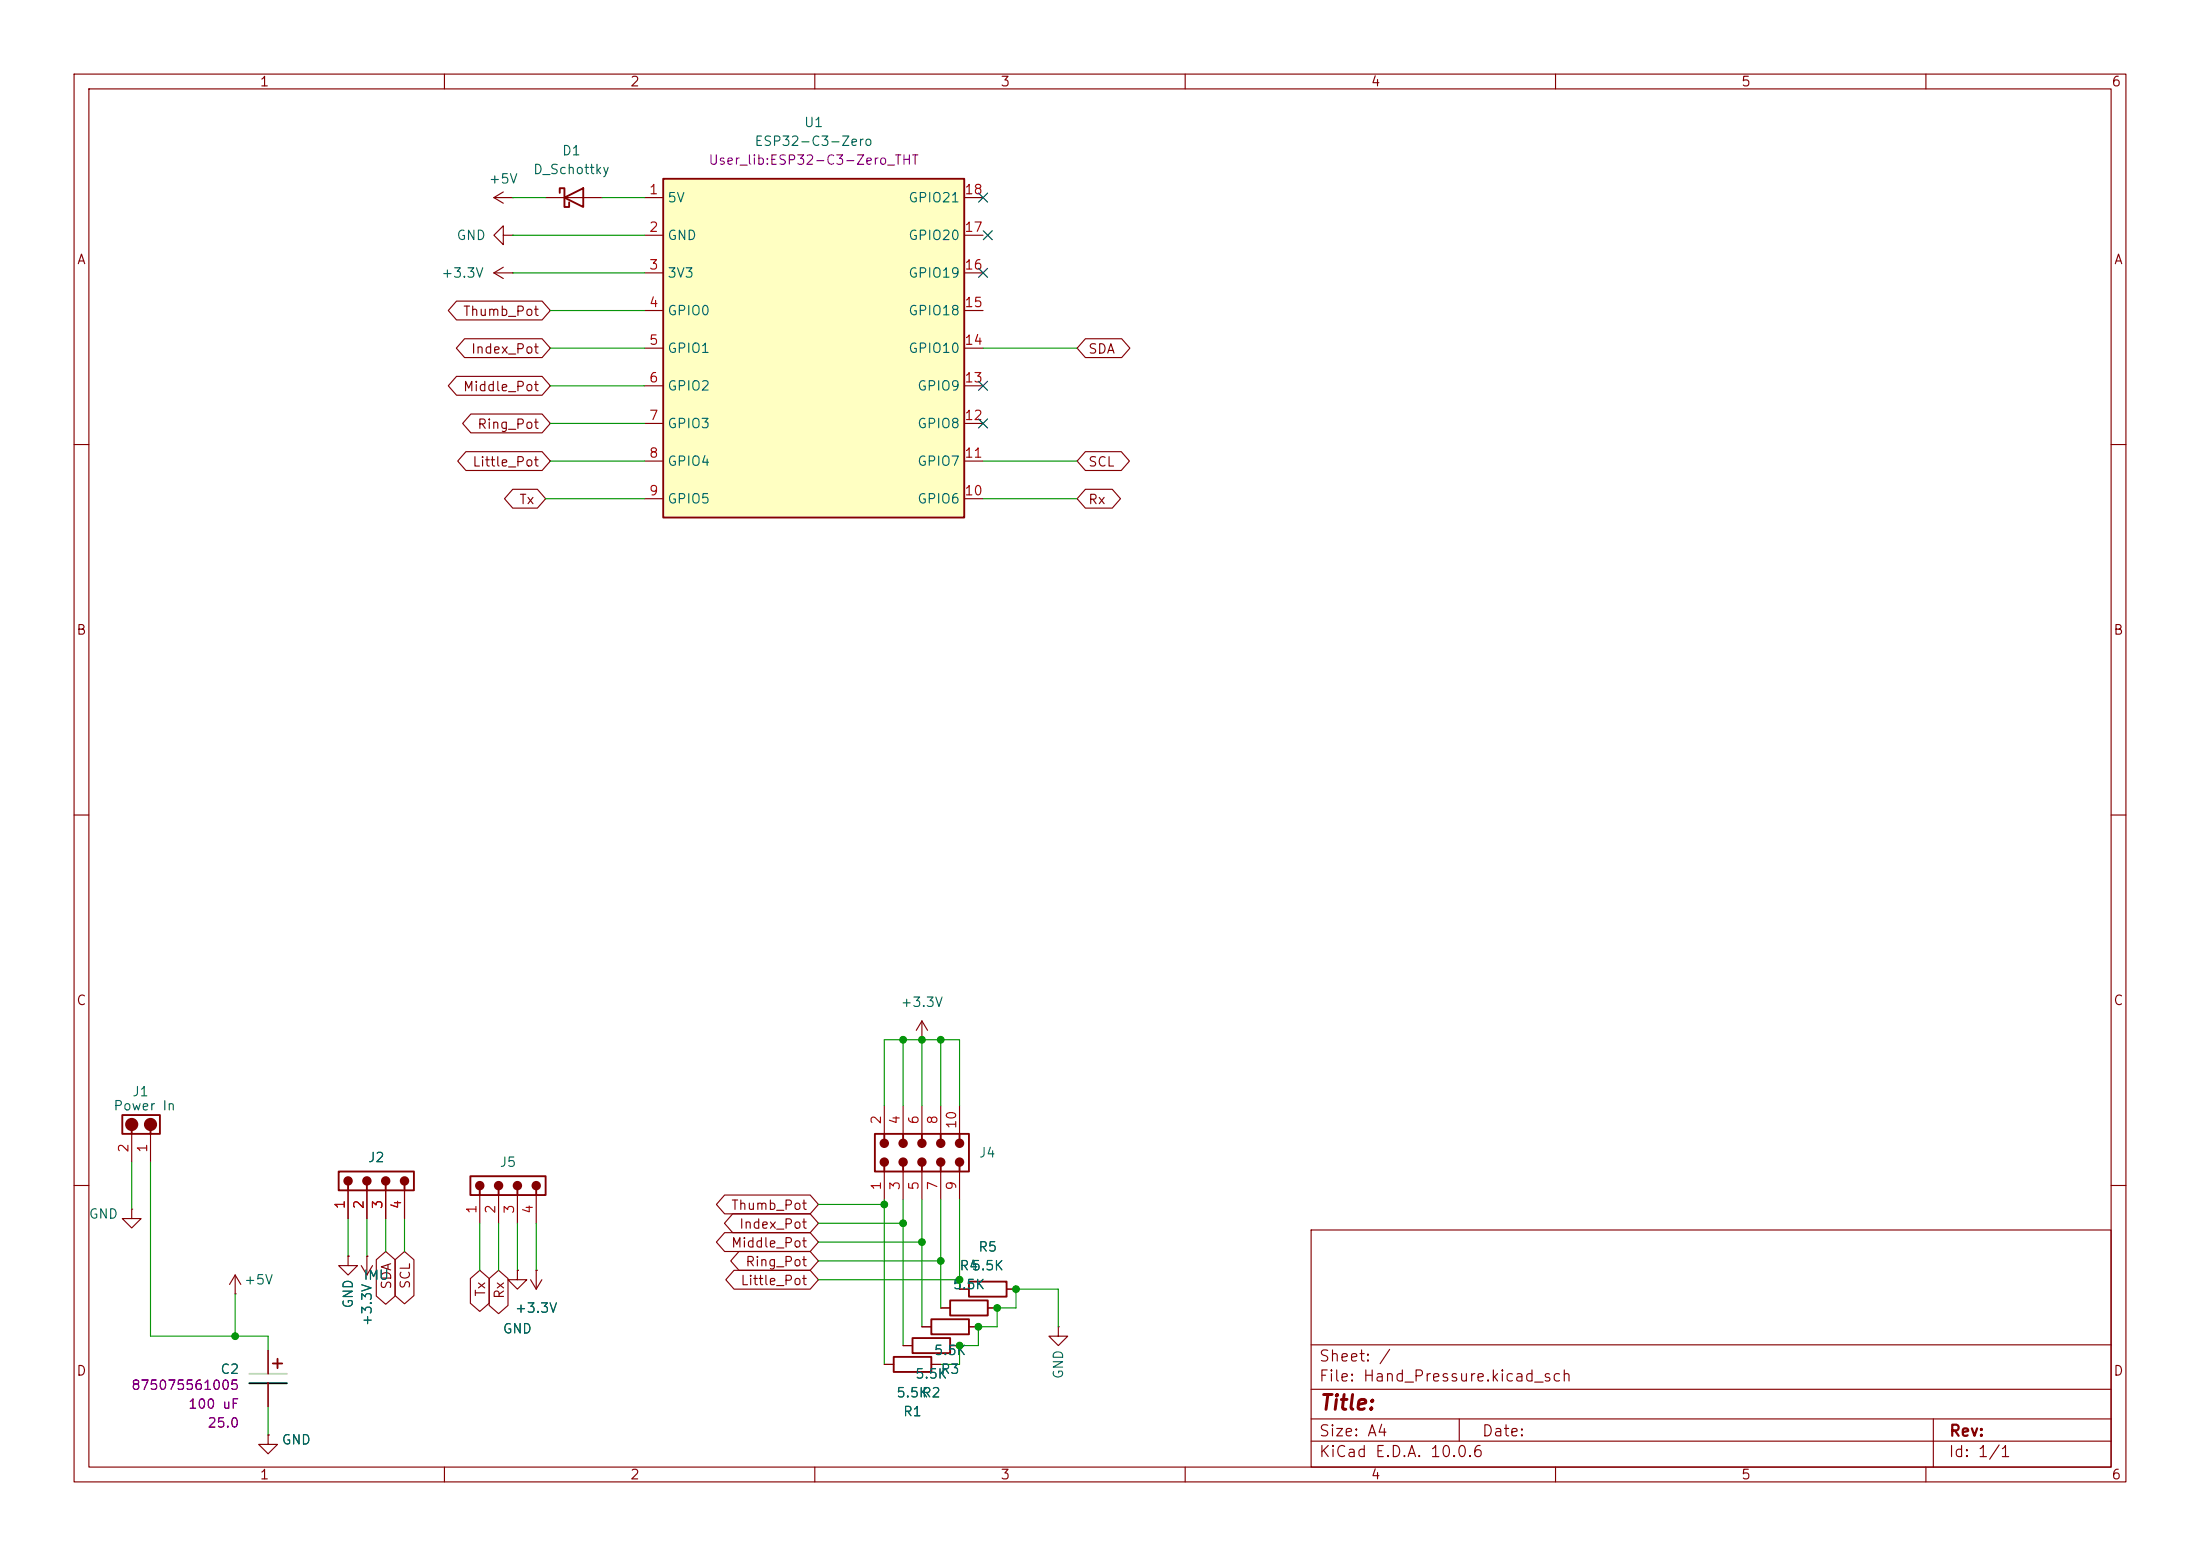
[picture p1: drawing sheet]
<svg xmlns="http://www.w3.org/2000/svg" width="297mm" height="210mm" viewBox="0 0 297 210" stroke-linecap="round" stroke-linejoin="round" font-family="sans-serif">
<g fill="none" stroke="#840000" stroke-width=".15">
<path d="M10 10h277v190h-277zM12 12h273v186h-273zM60 10v2M110 10v2M160 10v2M210 10v2M260 10v2M66.7 26.7l1.2 .7M66.7 26.7h2.5M66.7 36.8l1.2 .8M66.7 36.8h2.5M67.9 25.9l-1.2 .8"/>
<path d="M67.9 36.1l-1.2 .7M69.2 26.7h.1M69.2 36.8h.1M10 60h2M285 60h2M10 110h2M285 110h2M10 160h2M64.8 161.3v3.8M67.3 161.3v3.8M69.8 171.5v1.2h1.3l-1.3 1.3-1.2-1.3h1.2M69.8 171.5h.1"/>
<path d="M69.8 161.3v3.8M72.4 161.3v3.8M124.5 179.1h1.2M130.8 179.1h1.3M142.9 179.1v1.2h1.2l-1.2 1.3-1.3-1.3h1.3M142.9 179.1h.1M177 166h108v32h-108zM285 160h2M60 198v2M110 198v2M160 198v2M177 194.5h108"/>
<path d="M177 191.5h108M177 187.5h108M177 181.5h108M197 191.5v3M210 198v2M260 198v2M261 191.5v6.5"/>
</g>
<path d="M63.5 158.8h10.2v2.5h-10.2zM64.8 160.5v.8M67.3 160.5v.8M69.8 160.5v.8M72.4 160.5v.8M125.7 178.1h5.1v2h-5.1z" fill="none" stroke="#840000" stroke-width=".25"/>
<g fill="#840000" stroke="#840000" stroke-width=".25">
<circle cx="64.8" cy="160" r=".51"/>
<circle cx="67.3" cy="160" r=".51"/>
<circle cx="69.9" cy="160" r=".51"/>
<circle cx="72.4" cy="160" r=".51"/>
</g>
<path d="M89.5 24.1h40.7v45.8h-40.7z" fill="#ffffc2"/>
<g fill="none" stroke="#840000" stroke-width=".25">
<path d="M75.6 26v-.6h.6v2.5h.6v-.6M76.2 26.7l2.5-1.3v2.5zM89.5 24.1h40.7v45.8h-40.7zM16.5 150.5h5.1v2.5h-5.1zM17.8 152.3v.7M20.3 152.3v.7M45.7 158.1h10.2v2.6h-10.2zM47 159.9v.8M49.5 159.9v.8M52.1 159.9v.8M54.6 159.9v.8M118.1 153h12.7v5.1h-12.7z"/>
<path d="M119.4 153v.8M119.4 157.4v.7M121.9 153v.8M121.9 157.4v.7M124.5 153v.8M124.5 157.4v.7M127 153v.8M127 157.4v.7M129.5 153v.8M129.5 157.4v.7M128.3 175.5h5v2h-5zM130.8 173h5.1v2h-5.1z"/>
<path d="M36.8 184h1.3M37.5 183.4v1.3M120.6 183.1h5.1v2.1h-5.1zM123.2 180.6h5.1v2h-5.1z"/>
</g>
<g fill="none" stroke="#840000" stroke-width=".15">
<path d="M67.9 31.8v-1.3l-1.2 1.3 1.2 1.2v-1.2h1.3M69.2 31.8h.1M73.7 26.7h7.6M87 26.7h2.5M87 31.8h2.5M87 36.8h2.5M130.2 26.7h2.5M130.2 31.8h2.5M130.2 36.8h2.5M61.6 50.8h11.6l1.1 1.3-1.1 1.2h-11.6l-1.1-1.2zM61.6 40.6h11.6l1.1 1.3-1.1 1.3h-11.6l-1.1-1.3zM62.7 45.7h10.5l1.1 1.3-1.1 1.3h-10.5l-1.1-1.3z"/>
<path d="M63.6 55.9h9.6l1.1 1.3-1.1 1.2h-9.6l-1.1-1.2zM87 41.9h2.5M87 47h2.5M87 52.1h2.5M87 57.2h2.5M130.2 41.9h2.5M130.2 47h2.5M130.2 52.1h2.5M130.2 57.2h2.5M146.5 45.7h4.9l1.1 1.3-1.1 1.3h-4.9l-1.1-1.3zM62.9 61h10.3l1.1 1.2-1.1 1.3h-10.3l-1.1-1.3zM69.2 66h3.3l1.2 1.3-1.2 1.3h-3.3l-1.1-1.3z"/>
<path d="M87 62.2h2.5M87 67.3h2.5M130.2 62.2h2.5M130.2 67.3h2.5M146.5 61h4.9l1.1 1.2-1.1 1.3h-4.9l-1.1-1.3zM146.5 66h3.7l1.1 1.3-1.1 1.3h-3.7l-1.1-1.3zM124.5 137.8l-.8 1.3M124.5 137.8l.7 1.3M124.5 137.8v2.5M17.8 153v3.8M20.3 153v3.8M119.4 149.2v3.8"/>
<path d="M119.4 158.1v3.8M121.9 149.2v3.8M121.9 158.1v3.8M124.5 140.3h.1M124.5 149.2v3.8M124.5 158.1v3.8M127 149.2v3.8M127 158.1v3.8M129.5 149.2v3.8M129.5 158.1v3.8M17.8 163.2v1.3h-1.3l1.3 1.2 1.2-1.2h-1.2M17.8 163.2h.1"/>
<path d="M31.7 174.6h.1M31.7 172.1l.8 1.3M31.7 172.1l-.7 1.3M31.7 172.1v2.5M47 169.5v1.3h1.3l-1.3 1.3-1.3-1.3h1.3M47 169.5h.1M47 160.7v3.8M48.8 170.8l.7 1.3M49.5 169.5h.1M49.5 160.7v3.8M49.5 169.5v2.6M50.3 170.8l-.8 1.3"/>
<path d="M50.8 170l1.3-1.1 1.2 1.1v4.9l-1.2 1.1-1.3-1.1zM52.1 160.7v3.8M53.3 170l1.3-1.1 1.3 1.1v4.9l-1.3 1.1-1.3-1.1zM54.6 160.7v3.8M63.5 172.6l1.3-1.1 1.2 1.1v3.3l-1.2 1.1-1.3-1.1zM66 172.6l1.3-1.1 1.3 1.1v3.6l-1.3 1.1-1.3-1.1zM69.8 171.5h.1M71.6 172.7l.8 1.3M72.4 171.5h.1M72.4 171.5v2.5M73.2 172.7l-.8 1.3M97.8 166.4h11.6l1.1 1.2-1.1 1.3h-11.6l-1.1-1.3z"/>
<path d="M97.8 161.3h11.6l1.1 1.3-1.1 1.2h-11.6l-1.1-1.2zM98.9 163.8h10.5l1.1 1.3-1.1 1.3h-10.5l-1.1-1.3zM99.1 171.4h10.3l1.1 1.3-1.1 1.3h-10.3l-1.1-1.3zM99.8 168.9h9.6l1.1 1.3-1.1 1.3h-9.6l-1.2-1.3zM124.5 179.1h1.2M127 176.5h1.3M129.5 174h1.3M130.8 179.1h1.3M133.3 176.5h1.3M135.9 174h1.3M36.2 193.7v1.2h1.3l-1.3 1.3-1.3-1.3h1.3M36.2 193.7h.1"/>
<path d="M36.2 182.2v3.2M36.2 186.7v3.2M119.4 184.2h1.2M121.9 181.6h1.3M125.7 184.2h1.3M128.3 181.6h1.2"/>
</g>
<path d="M33.7 185.4h5" fill="none" stroke="#c2c2c2" stroke-width=".25"/>
<path d="M33.7 186.7h5" fill="none" stroke="#000" stroke-width=".25"/>
<g fill="#840000" stroke="#840000" stroke-width=".25">
<circle cx="47" cy="159.4" r=".51"/>
<circle cx="49.5" cy="159.4" r=".51"/>
<circle cx="52.1" cy="159.4" r=".51"/>
<circle cx="54.6" cy="159.4" r=".51"/>
<circle cx="119.4" cy="154.3" r=".51"/>
<circle cx="119.4" cy="156.8" r=".51"/>
<circle cx="121.9" cy="154.3" r=".51"/>
<circle cx="121.9" cy="156.8" r=".51"/>
<circle cx="124.5" cy="154.3" r=".51"/>
<circle cx="124.5" cy="156.8" r=".51"/>
<circle cx="127" cy="154.3" r=".51"/>
<circle cx="127" cy="156.8" r=".51"/>
<circle cx="129.5" cy="154.3" r=".51"/>
<circle cx="129.5" cy="156.8" r=".51"/>
</g>
<g fill="#840000" stroke="#840000" stroke-width=".63">
<circle cx="17.8" cy="151.8" r=".57"/>
<circle cx="20.3" cy="151.8" r=".57"/>
</g>
<g fill="none" stroke="#009600" stroke-width=".15">
<path d="M69.2 36.8h17.8M69.2 31.8h17.8M69.2 26.7h4.5M81.3 26.7h5.7M74.3 57.2h12.7M74.3 47h12.7M74.3 41.9h12.7M74.3 52.1h12.7M132.7 47h12.7M73.7 67.3h13.3M74.3 62.2h12.7M132.7 67.3h12.7"/>
<path d="M132.7 62.2h12.7M17.8 156.8v6.4M20.3 156.8v23.5h15.9v1.9M119.4 149.2v-8.9h10.1v8.9M121.9 140.3v8.9M124.5 140.3v8.9M127 140.3v8.9M31.7 174.6v5.7M47 164.5v5M49.5 164.5v5M52.1 164.5v4.4M54.6 164.5v4.4"/>
<path d="M64.8 165.1v6.4M67.3 165.1v6.4M69.8 165.1v6.4M72.4 165.1v6.4M110.5 162.6h8.9M110.5 172.7h19M110.5 170.2h16.5M110.5 165.1h11.4M110.5 167.6h14M119.4 161.9v22.3M121.9 161.9v19.7M124.5 161.9v17.2"/>
<path d="M127 161.9v14.6M129.5 161.9v12.1M142.9 179.1v-5.1h-5.7v2.5h-2.6v2.6h-2.5v2.5h-2.6v2.6h-2.5M36.2 189.9v3.8"/>
</g>
<path d="M132.1 26.1l1.2 1.2M132.1 36.2l1.2 1.2M132.7 31.1l1.3 1.3M133.3 26.1l-1.2 1.2M133.3 36.2l-1.2 1.2M134 31.1l-1.3 1.3M132.1 51.5l1.2 1.2M132.1 56.5l1.2 1.3M133.3 51.5l-1.2 1.2M133.3 56.5l-1.2 1.3" fill="none" stroke="#000084" stroke-width=".15"/>
<g fill="#009600" stroke="#009600" stroke-width=".14">
<circle cx="127" cy="170.2" r=".46"/>
<circle cx="129.5" cy="181.6" r=".46"/>
<circle cx="121.9" cy="165.1" r=".46"/>
<circle cx="134.6" cy="176.5" r=".46"/>
<circle cx="137.2" cy="174" r=".46"/>
<circle cx="132.1" cy="179.1" r=".46"/>
<circle cx="129.5" cy="172.7" r=".46"/>
<circle cx="31.7" cy="180.3" r=".46"/>
<circle cx="124.5" cy="167.6" r=".46"/>
<circle cx="121.9" cy="140.3" r=".46"/>
<circle cx="119.4" cy="162.6" r=".46"/>
<circle cx="124.5" cy="140.3" r=".46"/>
<circle cx="127" cy="140.3" r=".46"/>
</g>
<text font-size="2" fill="#840000" x="178" y="190.8">Title:</text>
<g font-size="1.5" fill="#840000">
<text x="178" y="184.1">Sheet: /</text>
<text x="178" y="186.8">File: Hand_Pressure.kicad_sch</text>
<text x="178" y="197">KiCad E.D.A. 10.0.6</text>
<text x="178" y="194.2">Size: A4</text>
<text x="200" y="194.2">Date:</text>
<text x="263" y="197">Id: 1/1</text>
<text x="263" y="194.2">Rev:</text>
</g>
<g font-size="1.3" fill="#840000">
<text x="35" y="12">1</text>
<text x="85" y="12">2</text>
<text x="135" y="12">3</text>
<text x="185" y="12">4</text>
<text x="235" y="12">5</text>
<text x="285" y="12">6</text>
<text x="10.3" y="36">A</text>
<text x="285.3" y="36">A</text>
<text x="62.4" y="43">Thumb_Pot</text>
<text x="62.4" y="53.1">Middle_Pot</text>
<text x="63.5" y="48">Index_Pot</text>
<text x="146.8" y="48">SDA</text>
<text x="64.4" y="58.2">Ring_Pot</text>
<text x="63.7" y="63.3">Little_Pot</text>
<text x="146.8" y="63.3">SCL</text>
<text x="70" y="68.4">Tx</text>
<text x="146.8" y="68.4">Rx</text>
<text x="10.2" y="86">B</text>
<text x="285.2" y="86">B</text>
<text x="10.2" y="136">C</text>
<text x="285.2" y="136">C</text>
<text x="98.6" y="163.6">Thumb_Pot</text>
<text x="99.7" y="166.2">Index_Pot</text>
<text x="98.6" y="168.7">Middle_Pot</text>
<text x="99.9" y="173.8">Little_Pot</text>
<text x="100.5" y="171.2">Ring_Pot</text>
<text x="53.1" y="174.1" transform="rotate(-90 53.1 174.1)">SDA</text>
<text x="55.7" y="174.1" transform="rotate(-90 55.7 174.1)">SCL</text>
<text x="65.8" y="175.1" transform="rotate(-90 65.8 175.1)">Tx</text>
<text x="68.4" y="175.4" transform="rotate(-90 68.4 175.4)">Rx</text>
<text x="10.2" y="186">D</text>
<text x="285.2" y="186">D</text>
<text x="35" y="200">1</text>
<text x="85" y="200">2</text>
<text x="135" y="200">3</text>
<text x="185" y="200">4</text>
<text x="235" y="200">5</text>
<text x="285" y="200">6</text>
</g>
<g font-size="1.3" fill="#006464">
<text x="108.5" y="17.5">U1</text>
<text x="71.9" y="23.8">D_Schottky</text>
<text x="75.8" y="21.3">D1</text>
<text x="101.8" y="20">ESP32-C3-Zero</text>
<text x="65.9" y="25.1">+5V</text>
<text x="90" y="27.6">5V</text>
<text x="122.5" y="27.6">GPIO21</text>
<text x="61.6" y="32.7">GND</text>
<text x="90" y="32.7">GND</text>
<text x="122.5" y="32.7">GPIO20</text>
<text x="59.5" y="37.8">+3.3V</text>
<text x="90" y="37.8">3V3</text>
<text x="122.5" y="37.8">GPIO19</text>
<text x="90" y="42.9">GPIO0</text>
<text x="90" y="48">GPIO1</text>
<text x="122.5" y="48">GPIO10</text>
<text x="122.5" y="42.9">GPIO18</text>
<text x="90" y="53">GPIO2</text>
<text x="123.8" y="53">GPIO9</text>
<text x="90" y="58.1">GPIO3</text>
<text x="123.8" y="58.1">GPIO8</text>
<text x="90" y="63.2">GPIO4</text>
<text x="123.8" y="63.2">GPIO7</text>
<text x="90" y="68.3">GPIO5</text>
<text x="123.8" y="68.3">GPIO6</text>
<text x="121.5" y="136.2">+3.3V</text>
<text x="17.8" y="148.3">J1</text>
<text x="15.2" y="150.2">Power In</text>
<text x="49.6" y="157.2">J2</text>
<text x="67.4" y="157.8">J5</text>
<text x="132.1" y="156.5">J4</text>
<text x="11.9" y="164.8">GND</text>
<text x="32.9" y="173.7">+5V</text>
<text x="49" y="173">IMU</text>
<text x="129.4" y="171.8">R4</text>
<text x="131.1" y="171.8">5.5K</text>
<text x="132" y="169.2">R5</text>
<text x="48" y="176.7" transform="rotate(-90 48 176.7)">GND</text>
<text x="50.5" y="179.1" transform="rotate(-90 50.5 179.1)">+3.3V</text>
<text x="69.4" y="177.5">+3.3V</text>
<text x="128.5" y="174.3">5.5K</text>
<text x="29.7" y="185.7">C2</text>
<text x="67.8" y="180.3">GND</text>
<text x="126" y="183.2">5.5K</text>
<text x="126.9" y="185.7">R3</text>
<text x="120.9" y="188.9">5.5K</text>
<text x="121.8" y="191.5">R1</text>
<text x="123.5" y="186.4">5.5K</text>
<text x="124.4" y="188.9">R2</text>
<text x="143.8" y="186.2" transform="rotate(-90 143.8 186.2)">GND</text>
<text x="37.9" y="195.3">GND</text>
</g>
<g font-size="1.3" fill="#840084">
<text x="95.5" y="22.6">User_lib:ESP32-C3-Zero_THT</text>
<text x="17.6" y="187.9">875075561005</text>
<text x="25.3" y="190.4">100 uF</text>
<text x="27.9" y="193">25.0</text>
</g>
<g font-size="1.3" fill="#a90000">
<text x="87.5" y="26.5">1</text>
<text x="130.1" y="26.5">18</text>
<text x="87.5" y="31.6">2</text>
<text x="130.1" y="31.6">17</text>
<text x="87.5" y="36.7">3</text>
<text x="87.5" y="41.8">4</text>
<text x="130.1" y="41.8">15</text>
<text x="130.1" y="36.7">16</text>
<text x="87.5" y="46.9">5</text>
<text x="130.1" y="46.9">14</text>
<text x="87.5" y="51.9">6</text>
<text x="130.1" y="51.9">13</text>
<text x="87.5" y="57">7</text>
<text x="130.1" y="57">12</text>
<text x="87.5" y="62.1">8</text>
<text x="130.1" y="62.1">11</text>
<text x="87.5" y="67.2">9</text>
<text x="130.1" y="67.2">10</text>
<text x="17.6" y="155.7" transform="rotate(-90 17.6 155.7)">2</text>
<text x="20.2" y="155.7" transform="rotate(-90 20.2 155.7)">1</text>
<text x="119.2" y="151.9" transform="rotate(-90 119.2 151.9)">2</text>
<text x="121.8" y="151.9" transform="rotate(-90 121.8 151.9)">4</text>
<text x="124.3" y="151.9" transform="rotate(-90 124.3 151.9)">6</text>
<text x="126.9" y="151.9" transform="rotate(-90 126.9 151.9)">8</text>
<text x="129.4" y="152.5" transform="rotate(-90 129.4 152.5)">10</text>
<text x="119.2" y="160.8" transform="rotate(-90 119.2 160.8)">1</text>
<text x="121.8" y="160.8" transform="rotate(-90 121.8 160.8)">3</text>
<text x="124.3" y="160.8" transform="rotate(-90 124.3 160.8)">5</text>
<text x="126.9" y="160.8" transform="rotate(-90 126.9 160.8)">7</text>
<text x="129.4" y="160.8" transform="rotate(-90 129.4 160.8)">9</text>
<text x="46.9" y="163.3" transform="rotate(-90 46.9 163.3)">1</text>
<text x="49.4" y="163.3" transform="rotate(-90 49.4 163.3)">2</text>
<text x="51.9" y="163.3" transform="rotate(-90 51.9 163.3)">3</text>
<text x="54.5" y="163.3" transform="rotate(-90 54.5 163.3)">4</text>
<text x="64.6" y="163.9" transform="rotate(-90 64.6 163.9)">1</text>
<text x="67.2" y="163.9" transform="rotate(-90 67.2 163.9)">2</text>
<text x="69.7" y="163.9" transform="rotate(-90 69.7 163.9)">3</text>
<text x="72.3" y="163.9" transform="rotate(-90 72.3 163.9)">4</text>
</g>
</svg>
